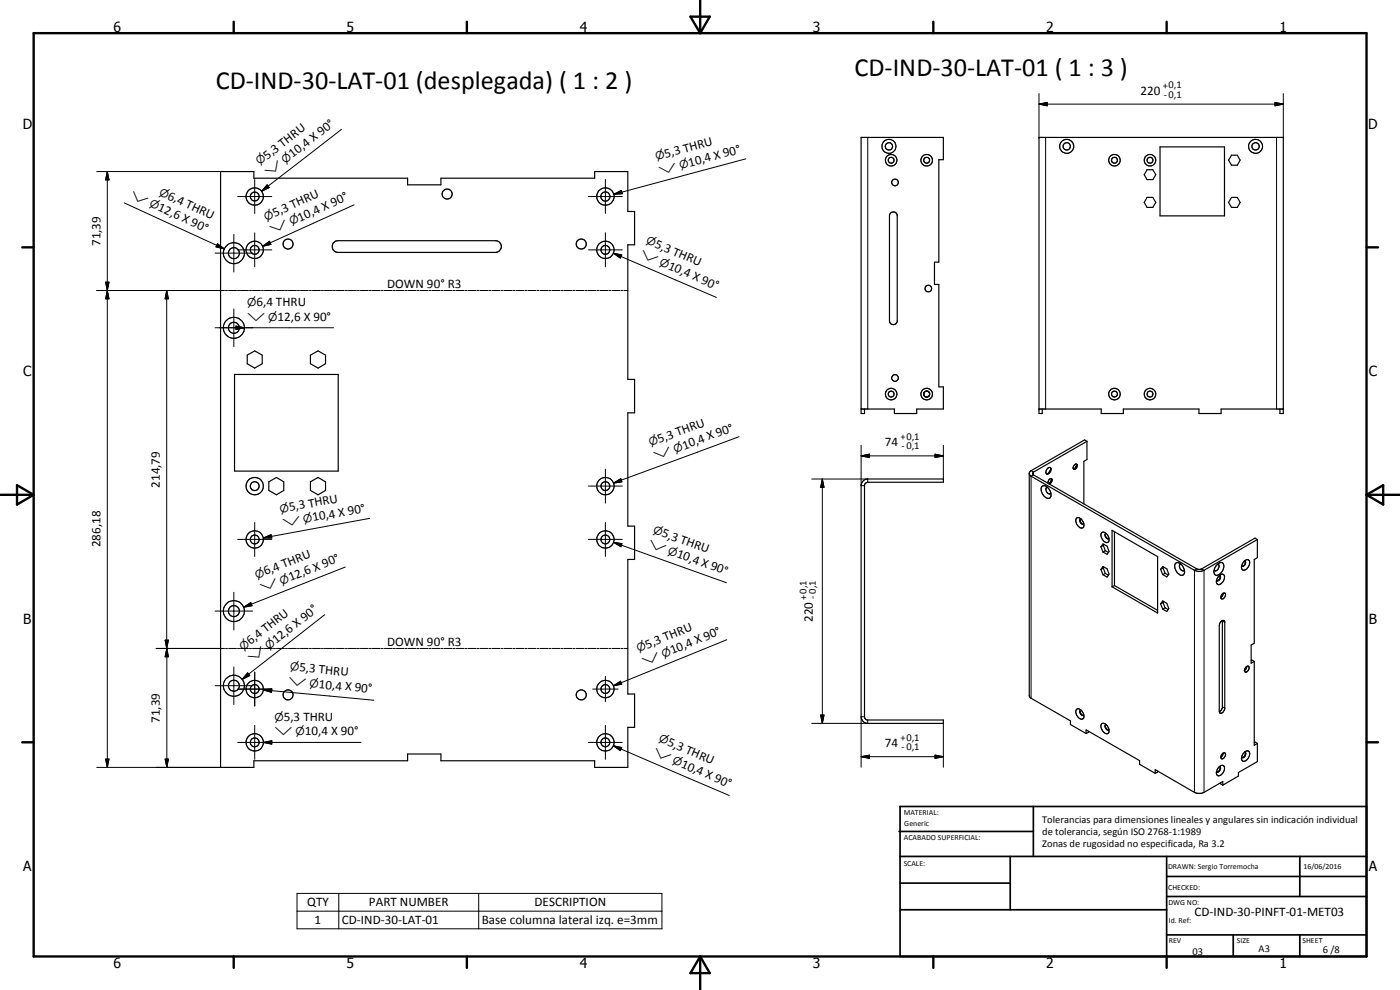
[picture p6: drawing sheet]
<svg xmlns="http://www.w3.org/2000/svg" width="420mm" height="297mm" viewBox="0 0 420 297" stroke-linecap="round" stroke-linejoin="round" font-family="sans-serif">
<g fill="none" stroke="#000" stroke-width=".35">
<path d="M66.2 51.5h10v2h46.1v2h10v-2h46.2v-2h9.9v12h2v9.9h-2v40.4h2v10.1h-2v34h2v10h-2v40.3h2v10h-2v12.1h-9.9v-2h-46.2v-2.1h-10v2.1h-46.1v2h-10zM344.2 50.9h1.8l.9 1.5-.9 1.5h-1.8l-.8-1.5zM344.2 59.2h1.8l.9 1.5-.9 1.5h-1.8l-.8-1.5zM348.1 44.1h19.4v20.7h-19.4zM369.6 59.2h1.7l.9 1.5-.9 1.5h-1.7l-.9-1.5zM369.6 46.6h1.7l.9 1.4-.9 1.6h-1.7l-.9-1.6zM100 72.9l.8-.6 .6-.1h47.3a1.76 1.76 0 0 1 1.8 1.8 1.76 1.76 0 0 1-1.8 1.7h-47.3a1.78 1.78 0 0 1-1.4-2.8zM267.4 63.8a1.17 1.17 0 0 1 1.9 .7v32a1.18 1.18 0 0 1-1.3 .9 1.18 1.18 0 0 1-1.1-1.1v-31.5zM70.4 112.4h31.1v29h-31.1zM74.2 106.6l2.2-1.3 2.3 1.3v2.5l-2.3 1.3-2.2-1.3zM93.2 106.6l2.3-1.3 2.2 1.3v2.5l-2.2 1.3-2.3-1.3zM277.2 118.5l.1 .2"/>
<path d="M277.3 117.8v.9M277.3 118.7l.4 .3 .6 .1M277.3 117.8l-.1 .2M277.6 117.5a.91 .91 0 0 1 1.4 .7 .91 .91 0 0 1-1.4 .8M277.9 117.4l-.6 .4M278 117.3h.3M278.3 117.4a.87 .87 0 0 1 .7 .7 .87 .87 0 0 1-.5 .9M258.4 122.7h10v1.4h6.7v-1.4h8v-6.6h-1.3v-30.8h-1.4v-6.6h1.4v-30.8h1.3v-6.7h-24.7v82.9h1v-1.4M311.8 122.7h18.7v1.4h6.6v-1.4h22.7v1.4h6.7v-1.4h18.6M312.8 122.7v1.4h-1v-82.9h73.3v82.9h-1v-1.4M323 139.2a.93 .93 0 0 1 .2 1.1 .93 .93 0 0 1-.8 .5M323 139.2a1.13 1.13 0 0 0-.9 1.5"/>
<path d="M323 139.2l.1 .2M323.1 139.4a1.21 1.21 0 0 1-.8 1.4M323.1 139.4l-.8 1.4M326.2 132.4l-16 9.2-.2 .6 49.4 28.6 1.2-.1 16-9.2 .7 .4M326.2 132.4v5.5l-.9 .5v12.8M326.2 132.4l-.7-.4-16.1 9.2-.5 .8v66.9l.5 .6 11.9 6.8v1.1l4.7 2.7M80.7 144.6l2.3-1.3 2.2 1.3v2.6l-2.2 1.3-2.3-1.3zM93.2 144.6l2.3-1.3 2.2 1.3v2.6l-2.2 1.3-2.3-1.3zM258.9 144.4l.8-.6 .7-.1h22.7v1h-22.7l-.9 .6v70.2l.7 .5h22.9v1h-22.7a2 2 0 0 1-2-1.9v-69.4zM308.9 142.2l.5 .7 49.1 28.2a3.2 3.2 0 0 0 2.8 0l16-9.2M312.7 146l.2-.2a2.3 2.3 0 0 1 2.5 2.4v.6a1.02 1.02 0 0 1-.8 .8 1.02 1.02 0 0 1-1.1-.6 2.59 2.59 0 0 1-.8-3zM314.4 146.2h-.2a1.15 1.15 0 0 0-.1 1.4 1.15 1.15 0 0 0 1.2 .5l.1-.1"/>
<path d="M314.4 140.5l.6-.2a1.12 1.12 0 0 1 .4 1.1 1.12 1.12 0 0 1-1 .8h-.3a1.33 1.33 0 0 1 .3-1.7zM315.4 140.5l-.4 1-.6 .7M315.5 143.6l.1 .1M315.5 143.6l-.8 .4-.2 1M315.5 143.6a1.01 1.01 0 0 1-.6 1.6M315.6 143.7a1.17 1.17 0 0 1-.8 1.4zM322.1 140.7l.1 .1M322.2 140.8h.2M323 155.5a1.34 1.34 0 0 1 2 1l.2 .5a1.15 1.15 0 0 1-.2 1.4 2.13 2.13 0 0 1-2.1-2.5zM324.2 155.8a1.02 1.02 0 0 0 1 1.5M324.2 155.8a1.15 1.15 0 0 0 1 1.5M324.4 155.7l-.2 .1"/>
<path d="M325.3 157.1l-.1 .2M330.7 159.8a1.94 1.94 0 0 1 1.8 2.9 1.93 1.93 0 0 1-1.8-2.9zM333.7 159.1l13.7 7.9v16.9l-13.7-7.8zM334.5 159.6v16.1M330.4 164.1l.6-.9 1.3 .7 .6 1.6-.6 .8-1.3-.6M330.4 164.1l.6 1.6M330.4 170.9l.6-.9 1.3 .7 .6 1.6-.6 .8-1.3-.6M330.4 170.9l.6 1.6M331.1 163.6l-.7 .5M331.1 163.6l.6 1.6M331.1 170.5l-.7 .4M331.1 170.5l.6 1.5"/>
<path d="M331.3 163.4l-.2 .2M331.3 170.2l-.2 .3M331.7 165.2l-.7 .5M331.7 165.2l.9 .6M331.7 172l-.7 .5M331.7 172l.9 .6M331.8 160.1a.97 .97 0 0 0 0 1 .97 .97 0 0 0 .9 .5M331.8 160.1a1.07 1.07 0 0 0 .9 1.5M331.8 160.1h.2M332.8 161.5l-.1 .1M334.5 175.7l12.9 7.4M334.5 175.7l-.8 .4"/>
<path d="M348.3 170.8l.6-.8 1.3 .7 .6 1.6-.6 .8-1.3-.7M348.3 170.8l.6 1.6M349 170.4l-.7 .4M349 170.4l.7 1.6M349.2 170.1l-.2 .3M349.7 172l-.8 .4M349.7 172l.9 .5M352.8 169a1.85 1.85 0 0 1 2.5 1.6 1.16 1.16 0 0 1 .2 1.4 1.16 1.16 0 0 1-1.2 .6 2.85 2.85 0 0 1-1.5-3.6zM354.4 169.3a.91 .91 0 0 0-.5 .8 .91 .91 0 0 0 .5 .8l.7 .4 .3-.2M365.1 174.1l.1 .1M365.4 169.3a1.08 1.08 0 0 1 1.5-.4 1.08 1.08 0 0 1 .3 1.6 2.24 2.24 0 0 1-2.5 2 2.18 2.18 0 0 1 .7-3.2zM365.4 169.3a.93 .93 0 0 1 .5 .8 .93 .93 0 0 1-.5 .8l-.7 .4-.3-.2"/>
<path d="M365.9 172.7a.85 .85 0 0 1 .9-.5 .85 .85 0 0 1 .7 .7 1.99 1.99 0 0 1-2.1 2.4 1.76 1.76 0 0 1 .5-2.6zM365.9 172.7l.3 .1M366 172.7l.1 .1M366.1 172.8a1.11 1.11 0 0 1-.9 1.4M366.2 172.8a1.03 1.03 0 0 1-1 1.4M366.7 178.4a.64 .64 0 0 1 1-.4 .64 .64 0 0 1-.1 1.1l-.6 .6h-.4l-.2-.5zM367.1 178l-.3 .8-.4 .4M372.6 169.8l.1 .1M373.5 168.3l.1 .1M373.5 168.3a.92 .92 0 0 1 1.2-.3 .92 .92 0 0 1 .3 1.3 1.69 1.69 0 0 1-2.2 1.6 2.38 2.38 0 0 1 .7-2.6zM373.6 168.4a.96 .96 0 0 1 0 1 .96 .96 0 0 1-.9 .5M373.6 168.4h.1"/>
<path d="M373.7 168.4a1.06 1.06 0 0 1-1 1.5M377.3 161.9v5.4l-.9 .6v25.1l-.9 .5v5.5l.9-.5M348.3 181.2l.6-.9 1.3 .7 .6 1.6-.6 .9-1.3-.7M348.3 181.2l.6 1.6M349 180.8l-.7 .4M349 180.8l.7 1.6M349.2 180.5l-.2 .3M349.7 182.4l-.8 .4M349.7 182.4l.9 .5M366.6 186.4l.5-.3 .5 .4v26.2a1.1 1.1 0 0 1-1.6 1.1l-.1-26.1zM366.8 186.2v26.1l-.2 .6-.7 .6M374.2 199.9l-.2 .6-.5 .7"/>
<path d="M375.5 198.2l.2-.2 .7 .5M376.4 198.5v25.1l.9-.5M323 212.9a1.47 1.47 0 0 1 2.2 1.2 1.15 1.15 0 0 1-.6 1.7 2.34 2.34 0 0 1-1.6-2.9zM324.3 213.1h.1M324.3 213.1a.97 .97 0 0 0 0 1.1 .97 .97 0 0 0 .9 .4M324.3 213.1a1.17 1.17 0 0 0 .6 1.5M325.2 214.6l-.1 .1M325.3 214.5l-.1 .1M326.7 219.4v.3l-.7 .4M330.6 217.2a1.59 1.59 0 0 1 2.2 1.5 .95 .95 0 0 1-.4 1.4 .95 .95 0 0 1-1.3-.6 2.11 2.11 0 0 1-.5-2.3zM331.7 217.6a1.12 1.12 0 0 0 .9 1.4M331.7 217.7a1.23 1.23 0 0 0 .9 1.3"/>
<path d="M331.8 217.6l-.1 .1M331.8 217.4h.2M331.8 217.4v.1M331.8 217.4l-.1 .2M332.8 218.9l-.2 .1M373.9 200.2l.7-.3a1.01 1.01 0 0 1 .1 1.2 1.01 1.01 0 0 1-1.2 .4v-.8zM326 220.1v-1.1l16 9.2v1.1l4.7 2.7M346.7 232v-1.1l11.8 6.8 .9 .3h1.1l.8-.3 5.7-3.2v1.1M347.4 231.4v.2l-.7 .4M365.1 231.5l.2 .1M365.7 230.3a1.03 1.03 0 0 1 1.7-.3 2.07 2.07 0 0 1-2 2.7 1.69 1.69 0 0 1 .3-2.4zM365.9 230h.1"/>
<path d="M366 230a.99 .99 0 0 1 .2 1.1 .99 .99 0 0 1-.9 .5M366 230a1.13 1.13 0 0 1-.7 1.6M366.3 234.9v.3l.7 .4M366.8 226.1l.6-.3a1 1 0 0 1 .3 1.3 1 1 0 0 1-1.1 .5 1.23 1.23 0 0 1 .2-1.5zM367.1 226l-.3 .7-.4 .5M373.5 225.7h.1M373.5 225.7a.92 .92 0 0 1 1.2-.3 .92 .92 0 0 1 .3 1.3 1.78 1.78 0 0 1-2.1 1.6 1.98 1.98 0 0 1 .6-2.6zM373.6 225.7a.95 .95 0 0 1 .1 1.1 .95 .95 0 0 1-1 .4h-.1M373.6 225.7a1.12 1.12 0 0 1-.9 1.6M376.4 222.8l.2-.2 .7 .5M377.3 223.1v5.4l-5.6 3.3v1l-4.7 2.8"/>
<circle cx="76.4" cy="59" r="1.31"/>
<circle cx="76.5" cy="59" r="2.6"/>
<circle cx="134.2" cy="58.2" r="1.51"/>
<circle cx="181.7" cy="59" r="1.38"/>
<circle cx="181.7" cy="59" r="2.61"/>
<circle cx="266.8" cy="43.9" r="1.11"/>
<circle cx="266.8" cy="43.9" r="2.11"/>
<circle cx="267.4" cy="48.1" r="1.75"/>
<circle cx="267.4" cy="48.1" r=".89"/>
<circle cx="268.6" cy="54.7" r="1"/>
<circle cx="278.1" cy="48.1" r=".9"/>
<circle cx="278.1" cy="48.1" r="1.75"/>
<circle cx="320.1" cy="43.9" r="1.09"/>
<circle cx="320.2" cy="43.9" r="2.1"/>
<circle cx="334.5" cy="48.1" r=".89"/>
<circle cx="334.5" cy="48.1" r="1.72"/>
<circle cx="345.1" cy="48.1" r=".89"/>
<circle cx="345.1" cy="48.1" r="1.73"/>
<circle cx="376.8" cy="43.9" r="2.1"/>
<circle cx="376.8" cy="43.9" r="1.11"/>
<circle cx="70.2" cy="76" r="3.1"/>
<circle cx="70.2" cy="76" r="1.64"/>
<circle cx="76.4" cy="75" r="1.33"/>
<circle cx="76.4" cy="75" r="2.59"/>
<circle cx="86.4" cy="73.2" r="1.49"/>
<circle cx="174.4" cy="73.2" r="1.51"/>
<circle cx="181.7" cy="74.9" r="1.32"/>
<circle cx="181.7" cy="75" r="2.61"/>
<circle cx="70.2" cy="98.3" r="1.66"/>
<circle cx="70.2" cy="98.4" r="3.1"/>
<circle cx="278.6" cy="86.6" r=".99"/>
<circle cx="267.4" cy="118.2" r=".88"/>
<circle cx="267.4" cy="118.3" r="1.74"/>
<circle cx="268.6" cy="113.4" r="1.01"/>
<circle cx="278.1" cy="118.2" r="1.73"/>
<circle cx="334.5" cy="118.2" r="1.73"/>
<circle cx="334.5" cy="118.2" r=".89"/>
<circle cx="345.1" cy="118.2" r="1.73"/>
<circle cx="345.1" cy="118.2" r=".89"/>
<circle cx="76.5" cy="145.8" r="1.33"/>
<circle cx="76.5" cy="145.8" r="2.61"/>
<circle cx="181.7" cy="145.9" r="1.32"/>
<circle cx="181.7" cy="145.9" r="2.6"/>
<circle cx="76.5" cy="161.9" r="1.33"/>
<circle cx="76.5" cy="161.8" r="2.61"/>
<circle cx="181.7" cy="161.9" r="2.6"/>
<circle cx="181.7" cy="161.9" r="1.32"/>
<circle cx="70.2" cy="183.3" r="3.1"/>
<circle cx="70.2" cy="183.4" r="1.65"/>
<circle cx="70.2" cy="205.7" r="3.2"/>
<circle cx="70.2" cy="205.7" r="1.64"/>
<circle cx="76.4" cy="206.7" r="1.32"/>
<circle cx="76.4" cy="206.8" r="2.6"/>
<circle cx="86.4" cy="208.5" r="1.51"/>
<circle cx="174.4" cy="208.5" r="1.51"/>
<circle cx="181.7" cy="206.7" r="1.32"/>
<circle cx="181.7" cy="206.7" r="2.61"/>
<circle cx="76.4" cy="222.7" r="2.6"/>
<circle cx="76.5" cy="222.7" r="1.33"/>
<circle cx="181.7" cy="222.7" r="1.32"/>
<circle cx="181.7" cy="222.7" r="2.6"/>
</g>
<g fill="none" stroke="#000" stroke-width=".3">
<path d="M102.5 38.8l-24 18.6M311.8 31.2l2.5-.5v1zM311.8 31.2h73.3M311.8 28.1v13.1M382.6 30.7l2.5 .5-2.5 .5zM385.1 28.1v13.1M29 51.5h37.2M32.2 51.5l.5 2.5h-1zM32.2 51.5v178.8M71.3 59h10.3M76.4 53.8v10.3M80.2 55.5l.6 .8-2.3 1.1z"/>
<path d="M176.6 59h10.2M181.7 53.8v10.3M184.2 58.3l2.3-1.2 .3 1zM223.8 47.7l-39.6 10.6M260.4 41.2v81.5M313.8 41.2v81.5M383.1 41.2v81.5M37.3 60.9l30 13.8M64.5 75.9h11.3M65.3 73.2l2 1.5-2.5-.6zM70.2 70.3v11.3M71.3 75h10.3"/>
<path d="M76.4 69.8v10.3M78.8 73.9l2.1-1.5 .4 .9zM106.2 61.5l-27.4 12.4M176.6 75h10.2M181.7 69.8v10.3M184.1 76l2.5 .5-.4 .9zM184.1 76l30.9 13.2M29 87.2h38.4M31.7 84.7h1l-.5 2.5zM31.7 84.7l1 5h-1l1-5zM32.2 87.2l.5 2.5h-1zM50 87.2l.5 2.5h-.9z"/>
<path d="M50 87.2l.1 143.1M64.5 98.3h35.6M67.7 87.2h.6M68.6 87.2h2.4M70.2 92.7v11.3M70.8 97.8l2.6 .5-2.6 .5zM71.3 87.2h.6M72.2 87.2h2.4M74.9 87.2h.6M75.8 87.2h2.4M78.5 87.2h.6M79.4 87.2h2.4"/>
<path d="M82.1 87.2h.6M83 87.2h2.4M85.7 87.2h.6M86.6 87.2h2.4M89.3 87.2h.6M90.2 87.2h2.3M92.9 87.2h.6M93.8 87.2h2.4M96.5 87.2h.6M97.4 87.2h2.4M100 87.2h.7M101 87.2h2.3"/>
<path d="M103.7 87.2h.6M104.6 87.2h2.4M107.2 87.2h.7M108.2 87.2h2.3M110.8 87.2h.7M111.7 87.2h2.4M114.5 87.2h.5M115.3 87.2h2.4M118 87.2h.6M118.9 87.2h2.4M121.6 87.2h.6M122.5 87.2h2.4"/>
<path d="M125.2 87.2h.6M126.1 87.2h2.4M128.8 87.2h.6M129.7 87.2h2.4M132.4 87.2h.6M133.3 87.2h2.4M136 87.2h.6M136.9 87.2h2.4M139.6 87.2h.6M140.5 87.2h2.4M143.2 87.2h.6M144.1 87.2h2.4"/>
<path d="M146.8 87.2h.6M147.7 87.2h2.4M150.4 87.2h.6M151.3 87.2h2.4M154 87.2h.6M154.9 87.2h2.4M157.6 87.2h.6M158.5 87.2h2.4M161.2 87.2h.5M162.1 87.2h2.4M164.7 87.2h.7M165.7 87.2h2.4"/>
<path d="M168.3 87.2h.7M169.2 87.2h2.5M171.9 87.2h.6M172.9 87.2h2.3M175.5 87.2h.7M176.4 87.2h2.4M179.1 87.2h.6M180 87.2h2.4M182.7 87.2h.6M183.7 87.2h2.3M186.3 87.2h.6M187.2 87.2h1.2"/>
<path d="M221.8 131l-37.7 13.9M258.4 136.8l2.5-.5v1zM258.4 133.6v12.1h1M258.4 136.8h24.7M280.6 136.3l2.5 .5-2.5 .5zM283.1 133.6v10.1M76.4 156.8v10.2M110.9 155.5l-31.9 5.9M176.6 145.8h10.2M181.7 140.8v10.2M181.7 156.8v10.2M184.1 144.9l2.2-1.3 .3 1z"/>
<path d="M243.6 143.7h16.8v1M246.8 143.7l.5 2.5h-1zM246.8 143.7v73.3M309.4 141.2l.8 .4v.9l-.8 .4v66.6M70.2 177.7v11.3M71.3 161.8h10.3M79 161.4l2.4-1 .2 1zM103.6 170.1l-30.5 12.1M176.6 161.8h10.2M184.1 162.7l2.5 .4-.3 .9zM184.1 162.7l33.9 12.1M359.2 170.7l-.7 .4v66.6"/>
<path d="M360.6 170.7l.7 .4v66.6M46.9 194.6h20.5M49.6 192.1h.9l-.5 2.5zM49.6 192.1l.9 5h-.9l.9-5zM50.1 194.6l.4 2.5h-.9zM64.5 183.3h11.3M67.7 194.6h.6M68.6 194.6h2.4M71.3 194.6h.6M72.2 194.6h2.4M73.1 182.2l2.2-1.4 .3 .9zM74.9 194.6h.6"/>
<path d="M75.8 194.6h2.4M78.5 194.6h.6M79.4 194.6h2.4M82.1 194.6h.6M83 194.6h2.4M85.7 194.6h.6M86.6 194.6h2.4M89.3 194.6h.6M90.2 194.6h2.3M92.9 194.6h.6M93.8 194.6h2.4M96.5 194.6h.6"/>
<path d="M97.4 194.6h2.4M97.4 184.4l-24.7 19.4M100 194.6h.7M101 194.6h2.3M103.7 194.6h.6M104.6 194.6h2.4M107.2 194.6h.7M108.2 194.6h2.3M110.8 194.6h.7M111.7 194.6h2.4M114.5 194.6h.5M115.3 194.6h2.4"/>
<path d="M118 194.6h.6M118.9 194.6h2.4M121.6 194.6h.6M122.5 194.6h2.4M125.2 194.6h.6M126.1 194.6h2.4M128.8 194.6h.6M129.7 194.6h2.4M132.4 194.6h.6M133.3 194.6h2.4M136 194.6h.6M136.9 194.6h2.4"/>
<path d="M139.6 194.6h.6M140.5 194.6h2.4M143.2 194.6h.6M144.1 194.6h2.4M146.8 194.6h.6M147.7 194.6h2.4M150.4 194.6h.6M151.3 194.6h2.4M154 194.6h.6M154.9 194.6h2.4M157.6 194.6h.6M158.5 194.6h2.4"/>
<path d="M161.2 194.6h.5M162.1 194.6h2.4M164.7 194.6h.7M165.7 194.6h2.4M168.3 194.6h.7M169.2 194.6h2.5M171.9 194.6h.6M172.9 194.6h2.3M175.5 194.6h.7M176.4 194.6h2.4M179.1 194.6h.6M180 194.6h2.4"/>
<path d="M182.7 194.6h.6M183.7 194.6h2.3M186.3 194.6h.6M187.2 194.6h1.2M218.1 191.9l-34 13.9M366.8 186.3l.8 .4M64.5 205.7h11.3M70.2 200.1v11.3M71.3 206.8h10.3M74.3 201.9l.7 .8-2.3 1.1zM76.4 201.7v10.1M76.4 217.6v10.2"/>
<path d="M79 207l2.6-.3-.1 1zM79 207l33.2 3.1M177.9 206.8h7.6M181.7 202.9v7.7M181.7 217.6v10.2M184.1 205.8l2.1-1.4 .4 .9zM246.3 214.5h1l-.5 2.5zM259.4 215.1h-1v15.1M260.4 216v1h-16.8M283.1 217v13.2M366.8 212.1l.8 .4M29 230.3h37.2"/>
<path d="M31.7 227.8h1l-.5 2.5zM49.6 227.8h.9l-.4 2.5zM71.3 222.8h37.1M79 222.8l2.6-.6v1.1zM176.6 222.8h10.2M184.1 223.8l2.5 .5-.4 .9zM184.1 223.8l34.8 14.9M258.4 227l2.5-.4v.9zM258.4 227h24.7M280.6 226.6l2.5 .4-2.5 .5zM89.1 268.1h109.6v10.6h-109.6zM89.1 273.4h109.6"/>
<path d="M101.7 268.1v10.6M143.7 268.1v10.6"/>
</g>
<g fill="#000">
<circle cx="311.8" cy="41.2" r=".18"/>
<circle cx="311.8" cy="122.7" r=".18"/>
</g>
<g fill="none" stroke="#000" stroke-width=".71">
<path d="M10.1 9.9h400v277.1h-400zM70.1 6.5v3.4M140.1 6.5v3.4M207.2 5h5.8l-2.9 4.9zM210.1 0v9.9M280.1 6.5v3.4M350.1 6.5v3.4M6.7 74.2h3.4M410.1 74.2h3.5M.1 148.5h10M5.1 145.6l5 2.9-5 2.9zM410.1 148.5h10"/>
<path d="M410.1 148.5l5-2.9v5.8zM6.7 222.7h3.4M410.1 222.7h3.5M70.1 287v3.4M140.1 287v3.4M210.1 287v10M210.1 287l2.9 5h-5.8zM280.1 287v3.4M350.1 287v3.4"/>
</g>
<g fill="none" stroke="#000" stroke-width=".51">
<path d="M269.8 249.5h40.3M270.1 242h140v45h-140zM270.1 257h140M303.2 257v16M310.1 242v15M350.1 257v30M390.1 257v12M270.1 265h33.1M270.1 273h80M350.1 269h60M350.1 263h60M350.1 280.5h60"/>
<path d="M370.1 280.5v6.5M390.1 280.5v6.5"/>
</g>
<g fill="#000">
<path d="M311.8 31.2l2.5-.5v1zM382.6 30.7l2.5 .5-2.5 .5zM32.2 51.5l.5 2.5h-1zM80.2 55.5l.6 .8-2.3 1.1zM184.2 58.3l2.3-1.2 .3 1zM65.3 73.2l2 1.5-2.5-.6zM78.8 73.9l2.1-1.5 .4 .9zM184.1 76l2.5 .5-.4 .9zM31.7 84.7h1l-.5 2.5zM32.2 87.2l.5 2.5h-1zM50 87.2l.5 2.5h-.9zM70.8 97.8l2.6 .5-2.6 .5z"/>
<path d="M258.4 136.8l2.5-.5v1zM280.6 136.3l2.5 .5-2.5 .5zM184.1 144.9l2.2-1.3 .3 1zM246.8 143.7l.5 2.5h-1zM79 161.4l2.4-1 .2 1zM184.1 162.7l2.5 .4-.3 .9zM49.6 192.1h.9l-.5 2.5zM50.1 194.6l.4 2.5h-.9zM73.1 182.2l2.2-1.4 .3 .9zM74.3 201.9l.7 .8-2.3 1.1zM79 207l2.6-.3-.1 1zM184.1 205.8l2.1-1.4 .4 .9z"/>
<path d="M246.3 214.5h1l-.5 2.5zM31.7 227.8h1l-.5 2.5zM49.6 227.8h.9l-.4 2.5zM79 222.8l2.6-.6v1.1zM184.1 223.8l2.5 .5-.4 .9zM258.4 227l2.5-.4v.9zM280.6 226.6l2.5 .4-2.5 .5z"/>
</g>
<g font-size="7.9">
<text x="256.5" y="22.7">CD-IND-30-LAT-01 ( 1 : 3 )</text>
<text x="64.8" y="26.6">CD-IND-30-LAT-01 (desplegada) ( 1 : 2 )</text>
</g>
<g font-size="4.2">
<text x="34" y="9.6">6</text>
<text x="104" y="9.6">5</text>
<text x="174" y="9.6">4</text>
<text x="244" y="9.6">3</text>
<text x="314" y="9.6">2</text>
<text x="384" y="9.6">1</text>
<text x="6.8" y="38.7">D</text>
<text x="410.6" y="38.7">D</text>
<text x="7" y="112.9">C</text>
<text x="410.8" y="112.9">C</text>
<text x="7" y="187.1">B</text>
<text x="410.8" y="187.1">B</text>
<text x="7" y="261.4">A</text>
<text x="410.8" y="261.4">A</text>
<text x="34" y="290.4">6</text>
<text x="104" y="290.4">5</text>
<text x="174" y="290.4">4</text>
<text x="244" y="290.4">3</text>
<text x="314" y="290.4">2</text>
<text x="384" y="290.4">1</text>
</g>
<g font-size="3.9">
<text x="342.3" y="28.4">220</text>
<text x="80.2" y="47.9" transform="rotate(-38 80.2 47.9)">5,3 THRU</text>
<text x="87.8" y="47.5" transform="rotate(-38 87.8 47.5)">10,4 X 90°</text>
<text x="199.7" y="47.4" transform="rotate(-15 199.7 47.4)">5,3 THRU</text>
<text x="207" y="50" transform="rotate(-15 207 50)">10,4 X 90°</text>
<text x="50.1" y="59.6" transform="rotate(25 50.1 59.6)">6,4 THRU</text>
<text x="47.2" y="63.1" transform="rotate(25 47.2 63.1)">12,6 X 90°</text>
<text x="82.5" y="65.1" transform="rotate(-24 82.5 65.1)">5,3 THRU</text>
<text x="90" y="66.5" transform="rotate(-24 90 66.5)">10,4 X 90°</text>
<text x="30.1" y="73.8" transform="rotate(-90 30.1 73.8)">71,39</text>
<text x="196.3" y="74.1" transform="rotate(23 196.3 74.1)">5,3 THRU</text>
<text x="200.4" y="80.6" transform="rotate(23 200.4 80.6)">10,4 X 90°</text>
<text x="116.2" y="86.4">DOWN 90° R3</text>
<text x="77" y="91.9">6,4 THRU</text>
<text x="83.3" y="96.2">12,6 X 90°</text>
<text x="197.8" y="133" transform="rotate(-20 197.8 133)">5,3 THRU</text>
<text x="205.3" y="134.9" transform="rotate(-20 205.3 134.9)">10,4 X 90°</text>
<text x="265.5" y="133.9">74</text>
<text x="48" y="146.3" transform="rotate(-90 48 146.3)">214,79</text>
<text x="87" y="153.3" transform="rotate(-10 87 153.3)">5,3 THRU</text>
<text x="94" y="156.5" transform="rotate(-10 94 156.5)">10,4 X 90°</text>
<text x="198.4" y="160.9" transform="rotate(20 198.4 160.9)">5,3 THRU</text>
<text x="30.1" y="164.2" transform="rotate(-90 30.1 164.2)">286,18</text>
<text x="202.9" y="167.1" transform="rotate(20 202.9 167.1)">10,4 X 90°</text>
<text x="79.7" y="172.6" transform="rotate(-21 79.7 172.6)">6,4 THRU</text>
<text x="87.2" y="174.4" transform="rotate(-21 87.2 174.4)">12,6 X 90°</text>
<text x="243.9" y="186.6" transform="rotate(-90 243.9 186.6)">220</text>
<text x="75.2" y="193.6" transform="rotate(-38 75.2 193.6)">6,4 THRU</text>
<text x="82.8" y="193.2" transform="rotate(-38 82.8 193.2)">12,6 X 90°</text>
<text x="116.2" y="193.8">DOWN 90° R3</text>
<text x="194.2" y="194.6" transform="rotate(-22 194.2 194.6)">5,3 THRU</text>
<text x="201.7" y="196.3" transform="rotate(-22 201.7 196.3)">10,4 X 90°</text>
<text x="89.7" y="201.5" transform="rotate(5 89.7 201.5)">5,3 THRU</text>
<text x="95.6" y="206.4" transform="rotate(5 95.6 206.4)">10,4 X 90°</text>
<text x="48" y="216.9" transform="rotate(-90 48 216.9)">71,39</text>
<text x="85.2" y="216.2">5,3 THRU</text>
<text x="91.5" y="220.6">10,4 X 90°</text>
<text x="200.1" y="223.6" transform="rotate(23 200.1 223.6)">5,3 THRU</text>
<text x="265.5" y="224.2">74</text>
<text x="204.2" y="230.1" transform="rotate(23 204.2 230.1)">10,4 X 90°</text>
<text x="92.2" y="271.9">QTY</text>
<text x="110.7" y="271.9">PART NUMBER</text>
<text x="160.4" y="271.9">DESCRIPTION</text>
<text x="358.5" y="275">CD-IND-30-PINFT-01-MET03</text>
<text x="94.4" y="277.3">1</text>
<text x="102.6" y="277.3">CD-IND-30-LAT-01</text>
<text x="144.6" y="277.4">Base columna lateral izq. e=3mm</text>
</g>
<g font-size="3.3">
<text x="77.9" y="49.6" transform="rotate(-38 77.9 49.6)">n</text>
<text x="80.6" y="53" transform="rotate(-38 80.6 53)">w</text>
<text x="85.6" y="49.2" transform="rotate(-38 85.6 49.2)">n</text>
<text x="197" y="48.1" transform="rotate(-15 197 48.1)">n</text>
<text x="198.2" y="52.4" transform="rotate(-15 198.2 52.4)">w</text>
<text x="204.2" y="50.7" transform="rotate(-15 204.2 50.7)">n</text>
<text x="38.9" y="59.3" transform="rotate(25 38.9 59.3)">w</text>
<text x="47.6" y="58.5" transform="rotate(25 47.6 58.5)">n</text>
<text x="44.7" y="61.9" transform="rotate(25 44.7 61.9)">n</text>
<text x="79.9" y="66.3" transform="rotate(-24 79.9 66.3)">n</text>
<text x="81.7" y="70.3" transform="rotate(-24 81.7 70.3)">w</text>
<text x="87.4" y="67.6" transform="rotate(-24 87.4 67.6)">n</text>
<text x="192" y="77" transform="rotate(23 192 77)">w</text>
<text x="193.7" y="73" transform="rotate(23 193.7 73)">n</text>
<text x="197.8" y="79.5" transform="rotate(23 197.8 79.5)">n</text>
<text x="74.2" y="91.9">n</text>
<text x="74.2" y="96.2">w n</text>
<text x="195.2" y="133.9" transform="rotate(-20 195.2 133.9)">n</text>
<text x="202.6" y="135.9" transform="rotate(-20 202.6 135.9)">n</text>
<text x="196.7" y="138" transform="rotate(-20 196.7 138)">w</text>
<text x="84.2" y="153.8" transform="rotate(-10 84.2 153.8)">n</text>
<text x="85" y="158.1" transform="rotate(-10 85 158.1)">w</text>
<text x="91.2" y="157" transform="rotate(-10 91.2 157)">n</text>
<text x="195.8" y="159.9" transform="rotate(20 195.8 159.9)">n</text>
<text x="194.3" y="164.1" transform="rotate(20 194.3 164.1)">w</text>
<text x="200.2" y="166.2" transform="rotate(20 200.2 166.2)">n</text>
<text x="77" y="173.7" transform="rotate(-21 77 173.7)">n</text>
<text x="78.7" y="177.7" transform="rotate(-21 78.7 177.7)">w</text>
<text x="84.5" y="175.4" transform="rotate(-21 84.5 175.4)">n</text>
<text x="73" y="195.4" transform="rotate(-38 73 195.4)">n</text>
<text x="80.6" y="194.9" transform="rotate(-38 80.6 194.9)">n</text>
<text x="191.6" y="195.7" transform="rotate(-22 191.6 195.7)">n</text>
<text x="199.1" y="197.4" transform="rotate(-22 199.1 197.4)">n</text>
<text x="75.6" y="198.8" transform="rotate(-38 75.6 198.8)">w</text>
<text x="86.9" y="201.2" transform="rotate(5 86.9 201.2)">n</text>
<text x="193.3" y="199.8" transform="rotate(-22 193.3 199.8)">w</text>
<text x="86.5" y="205.5" transform="rotate(5 86.5 205.5)">w</text>
<text x="92.8" y="206.1" transform="rotate(5 92.8 206.1)">n</text>
<text x="82.4" y="216.2">n</text>
<text x="82.4" y="220.6">w n</text>
<text x="195.8" y="226.5" transform="rotate(23 195.8 226.5)">w</text>
<text x="197.6" y="222.5" transform="rotate(23 197.6 222.5)">n</text>
<text x="201.6" y="229" transform="rotate(23 201.6 229)">n</text>
</g>
<g font-size="3.1">
<text x="348.9" y="26.6">+0,1</text>
<text x="349.2" y="29.3">-0,1</text>
<text x="270.2" y="132.2">+0,1</text>
<text x="270.5" y="134.8">-0,1</text>
<text x="242.1" y="179.9" transform="rotate(-90 242.1 179.9)">+0,1</text>
<text x="244.8" y="179.6" transform="rotate(-90 244.8 179.6)">-0,1</text>
<text x="270.2" y="222.4">+0,1</text>
<text x="270.5" y="225.1">-0,1</text>
<text x="312.7" y="246.8">Tolerancias para dimensiones lineales y angulares sin indicación individual</text>
<text x="312.7" y="250.4">de tolerancia, según ISO 2768-1:1989</text>
<text x="312.7" y="254">Zonas de rugosidad no especificada, Ra 3.2</text>
<text x="357.9" y="286.4">03</text>
<text x="377.7" y="285.6">A3</text>
<text x="397" y="285.9">6 /8</text>
</g>
<g font-size="2.4">
<text x="271.2" y="244.4">MATERIAL:</text>
<text x="271.3" y="252">ACABADO SUPERFICIAL:</text>
<text x="271.4" y="247.9">Generic</text>
<text x="271.2" y="259.7">SCALE:</text>
<text x="350.6" y="260.8">DRAWN: Sergio Torremocha</text>
<text x="391.2" y="260.6">16/06/2016</text>
<text x="350.6" y="267">CHECKED:</text>
<text x="350.6" y="271.4">DWG NO:</text>
<text x="350.8" y="276.9">Id. Ref:</text>
<text x="350.8" y="282.8">REV</text>
<text x="371.2" y="282.9">SIZE</text>
<text x="390.9" y="282.9">SHEET</text>
</g>
</svg>
